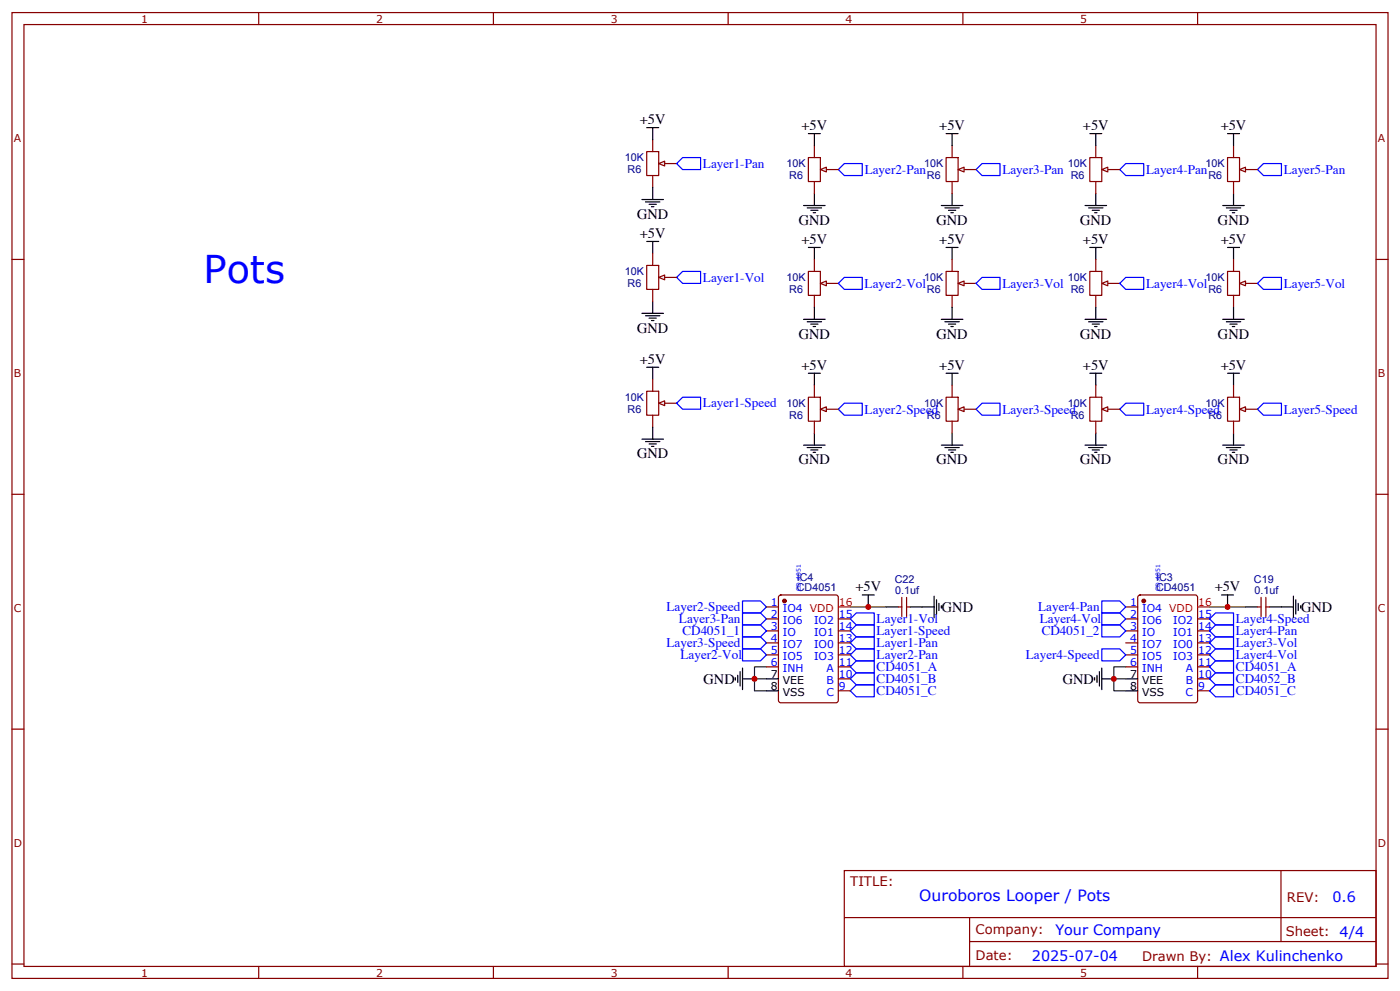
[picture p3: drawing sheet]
<svg xmlns="http://www.w3.org/2000/svg" width="412mm" height="292mm" viewBox="0 0 412 292" stroke-linecap="round" stroke-linejoin="round" font-family="sans-serif">
<g fill="none" stroke="#870000" stroke-width=".35">
<path d="M3.5 3.7h405.4v284.3h-405.4zM7.1 7.2h398.2v277.3h-398.2zM76.2 3.7v3.5M145.3 3.7v3.5M214.5 3.7v3.5M283.6 3.7v3.5M352.8 3.7v3.5M190.5 44.6h3.5v7.1h-3.5zM192.3 41.1v3.5M192.3 51.7v3.5M195.8 48.2h3.5M3.5 76.4h3.6"/>
<path d="M405.3 76.4h3.6M3.5 145.5h3.6M405.3 145.5h3.6M3.5 214.7h3.6M405.3 214.7h3.6M248.7 256.3h156.6v28.2h-156.6zM377.3 256.3v20.9M248.7 270.1h156.5M285.6 277.2h119.6M285.6 270.1v14.2M3.5 283.8h3.6M76.2 284.5v3.5"/>
<path d="M145.3 284.5v3.5M214.5 284.5v3.5M283.6 284.5v3.5M352.8 284.5v3.5M405.3 283.8h3.6"/>
</g>
<path d="M370.4 49.9l1.8-1.7h5.3v3.5h-5.3zM250.5 189.3l1.7-1.8h5.3v3.5h-5.3zM356.3 192.8l1.8-1.8h5.3v3.6h-5.3z" fill="none" stroke="#00f" stroke-width=".35"/>
<path d="M194 48.2l1.8-.8v1.5z" fill="#efefef" stroke="#870000" stroke-width=".35"/>
<path d="M189.1 58.7h6.3M190.1 59.4h4.3M192.3 55.2v3.5M239.9 57v3.5M191.2 60.1h2.1M191.9 60.9h.7M236.7 60.5h6.4M237.8 61.2h4.2M238.8 61.9h2.1M239.5 62.6h.7" fill="none" stroke="#000" stroke-width=".35"/>
<path d="M199.3 48.2l1.8-1.8h5.3v3.5h-5.3zM246.9 49.9l1.8-1.7h5.3v3.5h-5.3z" fill="none" stroke="#00f" stroke-width=".35"/>
<path d="M238.1 46.4h3.6v7h-3.6zM239.9 42.9v3.5M239.9 53.4v3.6M243.4 49.9h3.5" fill="none" stroke="#870000" stroke-width=".35"/>
<path d="M241.7 49.9l1.7-.7v1.4z" fill="#efefef" stroke="#870000" stroke-width=".35"/>
<path d="M287.5 49.9l1.8-1.7h5.3v3.5h-5.3z" fill="none" stroke="#00f" stroke-width=".35"/>
<path d="M280.5 57v3.5M277.3 60.5h6.3M278.3 61.2h4.3M279.4 61.9h2.1M280.1 62.6h.7" fill="none" stroke="#000" stroke-width=".35"/>
<path d="M278.7 46.4h3.5v7h-3.5zM280.5 42.9v3.5M280.5 53.4v3.6M284 49.9h3.5" fill="none" stroke="#870000" stroke-width=".35"/>
<path d="M282.2 49.9l1.8-.7v1.4z" fill="#efefef" stroke="#870000" stroke-width=".35"/>
<path d="M329.8 49.9l1.8-1.7h5.3v3.5h-5.3z" fill="none" stroke="#00f" stroke-width=".35"/>
<path d="M322.8 57v3.5M319.6 60.5h6.4M320.7 61.2h4.2M321.7 61.9h2.1M322.4 62.6h.7" fill="none" stroke="#000" stroke-width=".35"/>
<path d="M321 46.4h3.6v7h-3.6zM322.8 42.9v3.5M322.8 53.4v3.6M326.3 49.9h3.5" fill="none" stroke="#870000" stroke-width=".35"/>
<path d="M324.6 49.9l1.7-.7v1.4z" fill="#efefef" stroke="#870000" stroke-width=".35"/>
<path d="M363.4 57v3.5M360.2 60.5h6.3M361.2 61.2h4.3M362.3 61.9h2.1M363 62.6h.7" fill="none" stroke="#000" stroke-width=".35"/>
<path d="M361.6 46.4h3.5v7h-3.5zM363.4 42.9v3.5M363.4 53.4v3.6M366.9 49.9h3.5" fill="none" stroke="#870000" stroke-width=".35"/>
<path d="M365.1 49.9l1.8-.7v1.4z" fill="#efefef" stroke="#870000" stroke-width=".35"/>
<g fill="none" stroke="#000" stroke-width=".35">
<path d="M190.5 37.6h3.5M192.3 37.6v3.5M238.1 39.3h3.6M239.9 39.3v3.6M278.7 39.3h3.5M280.5 39.3v3.6M321 39.3h3.6M322.8 39.3v3.6M361.6 39.3h3.5M363.4 39.3v3.6M190.5 71.1h3.5M192.3 71.1v3.5"/>
<path d="M238.1 72.8h3.6M239.9 72.8v3.6M278.7 72.8h3.5M280.5 72.8v3.6M321 72.8h3.6M322.8 72.8v3.6M361.6 72.8h3.5M363.4 72.8v3.6M190.5 108.1h3.5M192.3 108.1v3.6M238.1 109.9h3.6M239.9 109.9v3.5"/>
<path d="M278.7 109.9h3.5M280.5 109.9v3.5M321 109.9h3.6M322.8 109.9v3.5M361.6 109.9h3.5M363.4 109.9v3.5M360.2 131.1h6.3M361.2 131.8h4.3M362.3 132.5h2.1M363 133.2h.7M363.4 127.5v3.6M254 175.2h3.5"/>
<path d="M255.8 175.2v3.5M261.1 178.7h3.5M268.1 178.7h7.1M275.2 175.5v6.4M275.9 176.6v4.2M276.6 177.6v2.1M277.3 178.3v.7M359.8 175.2h3.6M361.6 175.2v3.5M366.9 178.7h3.5M373.9 178.7h7.1M381 175.5v6.4"/>
<path d="M381.7 176.6v4.2M382.4 177.6v2.1M383.1 178.3v.7M216.6 199.5v.7M217.3 198.8v2.1M218 197.7v4.3M218.7 199.8h3.5M218.7 196.7v6.3M225.8 199.8h3.5M322.4 199.5v.7M323.1 198.8v2.1M323.8 197.7v4.3"/>
<path d="M324.6 199.8h3.5M324.6 196.7v6.3M331.6 199.8h3.5M225.8 203.4h3.5M331.6 203.4h3.5"/>
</g>
<g fill="none" stroke="#870000" stroke-width=".35">
<path d="M361.6 116.9h3.5v7.1h-3.5zM363.4 113.4v3.5M363.4 124v3.5M366.9 120.5h3.5M225.8 178.7h3.5M229.5 175.4l.5-.2h16.2l.7 .4v30.6l-.4 .6-16.5 .1-.6-.5-.1-30.5zM264.6 178.7h1M265.6 175.9v5.6M267.1 178.7h1M267.1 175.9v5.6M331.6 178.7h3.5M335.4 175.4l.4-.2h16.3l.6 .4 .1 30.6-.5 .6-16.5 .1-.6-.5-.1-30.5z"/>
<path d="M370.4 178.7h1.1M371.5 175.9v5.6M372.9 178.7h1M372.9 175.9v5.6M225.8 182.2h3.5M225.8 185.7h3.5M225.8 189.3h3.5M225.8 192.8h3.5M225.8 196.3h3.5M246.9 182.2h3.6M246.9 185.7h3.6M246.9 189.3h3.6"/>
<path d="M246.9 192.8h3.6M246.9 196.3h3.6M246.9 199.8h3.6M331.6 182.2h3.5M331.6 185.7h3.5M331.6 189.3h3.5M331.6 192.8h3.5M331.6 196.3h3.5M352.8 182.2h3.5M352.8 185.7h3.5M352.8 189.3h3.5M352.8 192.8h3.5"/>
<path d="M352.8 196.3h3.5M352.8 199.8h3.5M246.9 203.4h3.6M352.8 203.4h3.5"/>
</g>
<g fill="#870000" stroke="#870000" stroke-width=".35">
<circle cx="336.9" cy="176.9" r=".53"/>
<circle cx="231.1" cy="176.9" r=".53"/>
</g>
<path d="M246.9 178.7h3.6M352.8 178.7h3.5" fill="none" stroke="#f00" stroke-width=".35"/>
<path d="M250.5 178.7h10.6M356.3 178.7h10.6M222.2 199.8v3.6h3.6M225.8 196.3h-3.6v3.5h3.6M328.1 199.8v3.6h3.5M331.6 196.3h-3.5v3.5h3.5" fill="none" stroke="#008700" stroke-width=".35"/>
<g fill="none" stroke="#00f" stroke-width=".35">
<path d="M370.4 120.5l1.8-1.8h5.3v3.5h-5.3zM218.7 176.9h5.3l1.8 1.8-1.8 1.7h-5.3zM218.7 180.4h5.3l1.8 1.8-1.8 1.8h-5.3zM218.7 187.5h5.3l1.8 1.8-1.8 1.7h-5.3zM218.7 191h5.3l1.8 1.8-1.8 1.8h-5.3zM250.5 199.8l1.7-1.7h5.3v3.5h-5.3zM250.5 182.2l1.7-1.8h5.3v3.6h-5.3zM250.5 196.3l1.7-1.7h5.3v3.5h-5.3zM252.2 191h5.3v3.6h-5.3l-1.7-1.8zM252.2 184h5.3v3.5h-5.3l-1.7-1.8zM356.3 196.3l1.8-1.7h5.3v3.5h-5.3zM358.1 198.1h5.3v3.5h-5.3l-1.8-1.8z"/>
<path d="M358.1 187.5h5.3v3.5h-5.3l-1.8-1.7zM358.1 184h5.3v3.5h-5.3l-1.8-1.8zM250.5 203.4l1.7-1.8h5.3v3.5h-5.3zM356.3 203.4l1.8-1.8h5.3v3.5h-5.3z"/>
</g>
<path d="M365.1 120.5l1.8-.7v1.4z" fill="#efefef" stroke="#870000" stroke-width=".35"/>
<path d="M361.6 79.9h3.5v7.1h-3.5zM363.4 76.4v3.5M363.4 87v3.5M366.9 83.4h3.5" fill="none" stroke="#870000" stroke-width=".35"/>
<path d="M365.1 83.4l1.8-.7v1.4z" fill="#efefef" stroke="#870000" stroke-width=".35"/>
<path d="M360.2 94h6.3M361.2 94.7h4.3M362.3 95.4h2.1M363 96.1h.7M363.4 90.5v3.5M319.6 131.1h6.4M320.7 131.8h4.2M321.7 132.5h2.1M322.4 133.2h.7M322.8 127.5v3.6" fill="none" stroke="#000" stroke-width=".35"/>
<path d="M370.4 83.4l1.8-1.7h5.3v3.5h-5.3zM329.8 120.5l1.8-1.8h5.3v3.5h-5.3z" fill="none" stroke="#00f" stroke-width=".35"/>
<path d="M321 116.9h3.6v7.1h-3.6zM322.8 113.4v3.5M322.8 124v3.5M326.3 120.5h3.5" fill="none" stroke="#870000" stroke-width=".35"/>
<path d="M324.6 120.5l1.7-.7v1.4z" fill="#efefef" stroke="#870000" stroke-width=".35"/>
<path d="M321 79.9h3.6v7.1h-3.6zM322.8 76.4v3.5M322.8 87v3.5M326.3 83.4h3.5" fill="none" stroke="#870000" stroke-width=".35"/>
<path d="M324.6 83.4l1.7-.7v1.4z" fill="#efefef" stroke="#870000" stroke-width=".35"/>
<path d="M319.6 94h6.4M320.7 94.7h4.2M321.7 95.4h2.1M322.4 96.1h.7M322.8 90.5v3.5M277.3 131.1h6.3M278.3 131.8h4.3M279.4 132.5h2.1M280.1 133.2h.7M280.5 127.5v3.6" fill="none" stroke="#000" stroke-width=".35"/>
<path d="M329.8 83.4l1.8-1.7h5.3v3.5h-5.3zM287.5 120.5l1.8-1.8h5.3v3.5h-5.3z" fill="none" stroke="#00f" stroke-width=".35"/>
<path d="M278.7 116.9h3.5v7.1h-3.5zM280.5 113.4v3.5M280.5 124v3.5M284 120.5h3.5" fill="none" stroke="#870000" stroke-width=".35"/>
<path d="M282.2 120.5l1.8-.7v1.4z" fill="#efefef" stroke="#870000" stroke-width=".35"/>
<path d="M278.7 79.9h3.5v7.1h-3.5zM280.5 76.4v3.5M280.5 87v3.5M284 83.4h3.5" fill="none" stroke="#870000" stroke-width=".35"/>
<path d="M282.2 83.4l1.8-.7v1.4z" fill="#efefef" stroke="#870000" stroke-width=".35"/>
<path d="M277.3 94h6.3M278.3 94.7h4.3M279.4 95.4h2.1M280.1 96.1h.7M280.5 90.5v3.5M236.7 131.1h6.4M237.8 131.8h4.2M238.8 132.5h2.1M239.5 133.2h.7M239.9 127.5v3.6" fill="none" stroke="#000" stroke-width=".35"/>
<path d="M287.5 83.4l1.8-1.7h5.3v3.5h-5.3zM246.9 120.5l1.8-1.8h5.3v3.5h-5.3z" fill="none" stroke="#00f" stroke-width=".35"/>
<path d="M238.1 116.9h3.6v7.1h-3.6zM239.9 113.4v3.5M239.9 124v3.5M243.4 120.5h3.5" fill="none" stroke="#870000" stroke-width=".35"/>
<path d="M241.7 120.5l1.7-.7v1.4z" fill="#efefef" stroke="#870000" stroke-width=".35"/>
<path d="M238.1 79.9h3.6v7.1h-3.6zM239.9 76.4v3.5M239.9 87v3.5M243.4 83.4h3.5" fill="none" stroke="#870000" stroke-width=".35"/>
<path d="M241.7 83.4l1.7-.7v1.4z" fill="#efefef" stroke="#870000" stroke-width=".35"/>
<path d="M189.1 92.3h6.3M190.1 93h4.3M191.2 93.7h2.1M191.9 94.4h.7M192.3 88.7v3.6M236.7 94h6.4M237.8 94.7h4.2M238.8 95.4h2.1M239.5 96.1h.7M239.9 90.5v3.5" fill="none" stroke="#000" stroke-width=".35"/>
<path d="M199.3 81.7l1.8-1.8h5.3v3.5h-5.3zM246.9 83.4l1.8-1.7h5.3v3.5h-5.3z" fill="none" stroke="#00f" stroke-width=".35"/>
<path d="M190.5 78.1h3.5v7.1h-3.5zM192.3 74.6v3.5M192.3 85.2v3.5M195.8 81.7h3.5" fill="none" stroke="#870000" stroke-width=".35"/>
<path d="M194 81.7l1.8-.7v1.4z" fill="#efefef" stroke="#870000" stroke-width=".35"/>
<path d="M190.5 115.2h3.5v7h-3.5zM192.3 111.7v3.5M195.8 118.7h3.5M192.3 122.2v3.6" fill="none" stroke="#870000" stroke-width=".35"/>
<path d="M194 118.7l1.8-.7v1.4z" fill="#efefef" stroke="#870000" stroke-width=".35"/>
<path d="M189.1 129.3h6.3M190.1 130h4.3M191.2 130.7h2.1M191.9 131.4h.7M192.3 125.8v3.5" fill="none" stroke="#000" stroke-width=".35"/>
<path d="M199.3 118.7l1.8-1.8h5.3v3.6h-5.3zM324.6 176.9h5.2l1.8 1.8-1.8 1.7h-5.2zM218.7 184h5.3l1.8 1.7-1.8 1.8h-5.3zM324.6 184h5.2l1.8 1.7-1.8 1.8h-5.2zM324.6 191h5.2l1.8 1.8-1.8 1.8h-5.2zM324.6 180.4h5.2l1.8 1.8-1.8 1.8h-5.2zM356.3 182.2l1.8-1.8h5.3v3.6h-5.3z" fill="none" stroke="#00f" stroke-width=".35"/>
<g fill="#c00">
<circle cx="361.6" cy="178.7" r=".88"/>
<circle cx="328.1" cy="199.8" r=".88"/>
<circle cx="222.3" cy="199.8" r=".88"/>
<circle cx="255.8" cy="178.7" r=".88"/>
</g>
<text font-size="11.3" fill="#00f" x="60" y="83.4">Pots</text>
<text font-size="4.6" fill="#00f" x="270.8" y="265.3">Ouroboros Looper / Pots</text>
<g font-size="4.2">
<text x="188.5" y="36.5">+5V</text>
<text x="236.1" y="38.3">+5V</text>
<text x="276.7" y="38.3">+5V</text>
<text x="319" y="38.3">+5V</text>
<text x="359.6" y="38.3">+5V</text>
<text x="187.7" y="64.4">GND</text>
<text x="188.5" y="70">+5V</text>
<text x="235.3" y="66.1">GND</text>
<text x="236.1" y="71.8">+5V</text>
<text x="275.9" y="66.1">GND</text>
<text x="276.7" y="71.8">+5V</text>
<text x="318.2" y="66.1">GND</text>
<text x="319" y="71.8">+5V</text>
<text x="358.8" y="66.1">GND</text>
<text x="359.6" y="71.8">+5V</text>
<text x="187.7" y="97.9">GND</text>
<text x="235.3" y="99.7">GND</text>
<text x="275.9" y="99.7">GND</text>
<text x="318.2" y="99.7">GND</text>
<text x="358.8" y="99.7">GND</text>
<text x="188.5" y="107.1">+5V</text>
<text x="236.1" y="108.8">+5V</text>
<text x="276.7" y="108.8">+5V</text>
<text x="319" y="108.8">+5V</text>
<text x="359.6" y="108.8">+5V</text>
<text x="187.7" y="134.9">GND</text>
<text x="235.3" y="136.7">GND</text>
<text x="275.9" y="136.7">GND</text>
<text x="318.2" y="136.7">GND</text>
<text x="358.8" y="136.7">GND</text>
<text x="252" y="174.1">+5V</text>
<text x="357.8" y="174.1">+5V</text>
<text x="277.5" y="180.1">GND</text>
<text x="383.3" y="180.1">GND</text>
<text x="207.3" y="201.3">GND</text>
<text x="313.1" y="201.3">GND</text>
</g>
<g font-size="4.2" fill="#00f">
<text x="392.5" y="265.6">0.6</text>
<text x="310.9" y="275.1">Your Company</text>
<text x="304" y="282.9">2025-07-04</text>
</g>
<g font-size="3.9" fill="#00f">
<text x="207.1" y="49.4">Layer1-Pan</text>
<text x="254.7" y="51.2">Layer2-Pan</text>
<text x="295.3" y="51.2">Layer3-Pan</text>
<text x="337.6" y="51.2">Layer4-Pan</text>
<text x="378.2" y="51.2">Layer5-Pan</text>
<text x="207.1" y="82.9">Layer1-Vol</text>
<text x="254.7" y="84.7">Layer2-Vol</text>
<text x="295.3" y="84.8">Layer3-Vol</text>
<text x="337.6" y="84.8">Layer4-Vol</text>
<text x="378.2" y="84.8">Layer5-Vol</text>
<text x="207.1" y="119.9">Layer1-Speed</text>
<text x="254.7" y="121.8">Layer2-Speed</text>
<text x="295.3" y="121.8">Layer3-Speed</text>
<text x="337.6" y="121.8">Layer4-Speed</text>
<text x="378.2" y="121.8">Layer5-Speed</text>
<text x="196.4" y="179.9">Layer2-Speed</text>
<text x="305.8" y="180">Layer4-Pan</text>
<text x="200" y="183.5">Layer3-Pan</text>
<text x="258.2" y="183.5">Layer1-Vol</text>
<text x="306.3" y="183.5">Layer4-Vol</text>
<text x="364.1" y="183.5">Layer4-Speed</text>
<text x="196.4" y="190.5">Layer3-Speed</text>
<text x="201" y="187">CD4051_1</text>
<text x="258.2" y="187">Layer1-Speed</text>
<text x="258.2" y="190.5">Layer1-Pan</text>
<text x="306.9" y="187">CD4051_2</text>
<text x="364.1" y="190.5">Layer3-Vol</text>
<text x="364.1" y="187">Layer4-Pan</text>
<text x="200.5" y="194">Layer2-Vol</text>
<text x="258.2" y="194.1">Layer2-Pan</text>
<text x="258.2" y="197.5">CD4051_A</text>
<text x="302.2" y="194.1">Layer4-Speed</text>
<text x="364.1" y="194.1">Layer4-Vol</text>
<text x="364.1" y="197.5">CD4051_A</text>
<text x="258.2" y="201">CD4051_B</text>
<text x="364.1" y="201">CD4052_B</text>
<text x="258.2" y="204.6">CD4051_C</text>
<text x="364.1" y="204.6">CD4051_C</text>
</g>
<g font-size="3.9" fill="#800">
<text x="250.5" y="260.9">TITLE:</text>
<text x="379.1" y="265.6">REV:</text>
<text x="287.4" y="275.1">Company:</text>
<text x="378.7" y="275.7">Sheet: 4/4</text>
<text x="287.4" y="282.8">Date:</text>
<text x="336.4" y="282.8">Drawn By: Alex Kulinchenko</text>
</g>
<g font-size="3.2" fill="#800">
<text x="41.6" y="6.7">1</text>
<text x="110.8" y="6.7">2</text>
<text x="179.9" y="6.7">3</text>
<text x="249.1" y="6.7">4</text>
<text x="318.2" y="6.7">5</text>
<text x="4.1" y="41.8">A</text>
<text x="405.9" y="41.8">A</text>
<text x="4.1" y="110.9">B</text>
<text x="405.9" y="110.9">B</text>
<text x="4.1" y="180.1">C</text>
<text x="405.9" y="180.1">C</text>
<text x="4.1" y="249.2">D</text>
<text x="405.9" y="249.2">D</text>
<text x="41.6" y="287.5">1</text>
<text x="110.8" y="287.5">2</text>
<text x="179.9" y="287.5">3</text>
<text x="249.1" y="287.5">4</text>
<text x="318.2" y="287.5">5</text>
</g>
<g font-size="3.2" fill="#000080">
<text x="184" y="47.5">10K</text>
<text x="184.9" y="51">R6</text>
<text x="231.7" y="49.3">10K</text>
<text x="232.5" y="52.8">R6</text>
<text x="272.2" y="49.3">10K</text>
<text x="273.1" y="52.8">R6</text>
<text x="314.6" y="49.3">10K</text>
<text x="315.4" y="52.8">R6</text>
<text x="355.1" y="49.3">10K</text>
<text x="356" y="52.8">R6</text>
<text x="184" y="81">10K</text>
<text x="231.7" y="82.8">10K</text>
<text x="272.2" y="82.8">10K</text>
<text x="314.6" y="82.8">10K</text>
<text x="355.1" y="82.8">10K</text>
<text x="184.9" y="84.5">R6</text>
<text x="232.5" y="86.3">R6</text>
<text x="273.1" y="86.3">R6</text>
<text x="315.4" y="86.3">R6</text>
<text x="356" y="86.3">R6</text>
<text x="184" y="118">10K</text>
<text x="231.7" y="119.8">10K</text>
<text x="272.2" y="119.8">10K</text>
<text x="314.6" y="119.8">10K</text>
<text x="355.1" y="119.8">10K</text>
<text x="184.9" y="121.6">R6</text>
<text x="232.5" y="123.3">R6</text>
<text x="273.1" y="123.3">R6</text>
<text x="315.4" y="123.3">R6</text>
<text x="356" y="123.3">R6</text>
<text x="234.7" y="171">IC4</text>
<text x="263.5" y="171.6">C22</text>
<text x="340.5" y="171">IC3</text>
<text x="369.4" y="171.6">C19</text>
<text x="234.7" y="174">CD4051</text>
<text x="263.7" y="174.8">0.1uf</text>
<text x="340.5" y="174">CD4051</text>
<text x="369.5" y="174.8">0.1uf</text>
</g>
<g font-size="3.2" fill="#00f">
<text x="227.1" y="178.3">1</text>
<text x="332.9" y="178.3">1</text>
<text x="227.1" y="181.9">2</text>
<text x="227.1" y="185.4">3</text>
<text x="230.6" y="180.1">IO4 VDD</text>
<text x="230.6" y="183.6">IO6</text>
<text x="239.8" y="183.6">IO2</text>
<text x="247.1" y="185.4">14</text>
<text x="247.1" y="181.9">15</text>
<text x="332.9" y="181.9">2</text>
<text x="332.9" y="185.4">3</text>
<text x="336.4" y="180.1">IO4 VDD</text>
<text x="336.4" y="183.6">IO6</text>
<text x="345.6" y="183.6">IO2</text>
<text x="353" y="185.4">14</text>
<text x="353" y="181.9">15</text>
<text x="227.1" y="188.9">4</text>
<text x="230.6" y="187.1">IO</text>
<text x="230.6" y="190.7">IO7</text>
<text x="239.8" y="190.7">IO0</text>
<text x="239.8" y="187.1">IO1</text>
<text x="247.1" y="188.9">13</text>
<text x="332.9" y="188.9">4</text>
<text x="336.4" y="187.1">IO</text>
<text x="336.4" y="190.7">IO7</text>
<text x="345.6" y="190.7">IO0</text>
<text x="345.6" y="187.1">IO1</text>
<text x="353" y="188.9">13</text>
<text x="227.1" y="192.4">5</text>
<text x="227.1" y="196">6</text>
<text x="230.6" y="194.2">IO5</text>
<text x="230.6" y="197.7">INH</text>
<text x="239.8" y="194.2">IO3</text>
<text x="243.5" y="197.7">A</text>
<text x="247.1" y="196">11</text>
<text x="247.1" y="192.4">12</text>
<text x="332.9" y="192.4">5</text>
<text x="332.9" y="196">6</text>
<text x="336.4" y="194.2">IO5</text>
<text x="336.4" y="197.7">INH</text>
<text x="345.6" y="194.2">IO3</text>
<text x="349.3" y="197.7">A</text>
<text x="353" y="196">11</text>
<text x="353" y="192.4">12</text>
<text x="243.5" y="201.3">B</text>
<text x="247.1" y="203">9</text>
<text x="247.1" y="199.5">10</text>
<text x="349.3" y="201.3">B</text>
<text x="353" y="203">9</text>
<text x="353" y="199.5">10</text>
<text x="243.4" y="204.8">C</text>
<text x="349.3" y="204.8">C</text>
</g>
<g font-size="3.2" fill="#f00">
<text x="247.1" y="178.3">16</text>
<text x="353" y="178.3">16</text>
</g>
<g font-size="3.2">
<text x="227.1" y="199.5">7</text>
<text x="227.1" y="203">8</text>
<text x="230.6" y="201.3">VEE</text>
<text x="332.9" y="199.5">7</text>
<text x="332.9" y="203">8</text>
<text x="336.4" y="201.3">VEE</text>
<text x="230.6" y="204.8">VSS</text>
<text x="336.4" y="204.8">VSS</text>
</g>
<g font-size="1.8" fill="#00f">
<text x="235.9" y="174" transform="rotate(-90 235.9 174)">CD.4051</text>
<text x="341.8" y="174" transform="rotate(-90 341.8 174)">CD.4051</text>
</g>
</svg>
